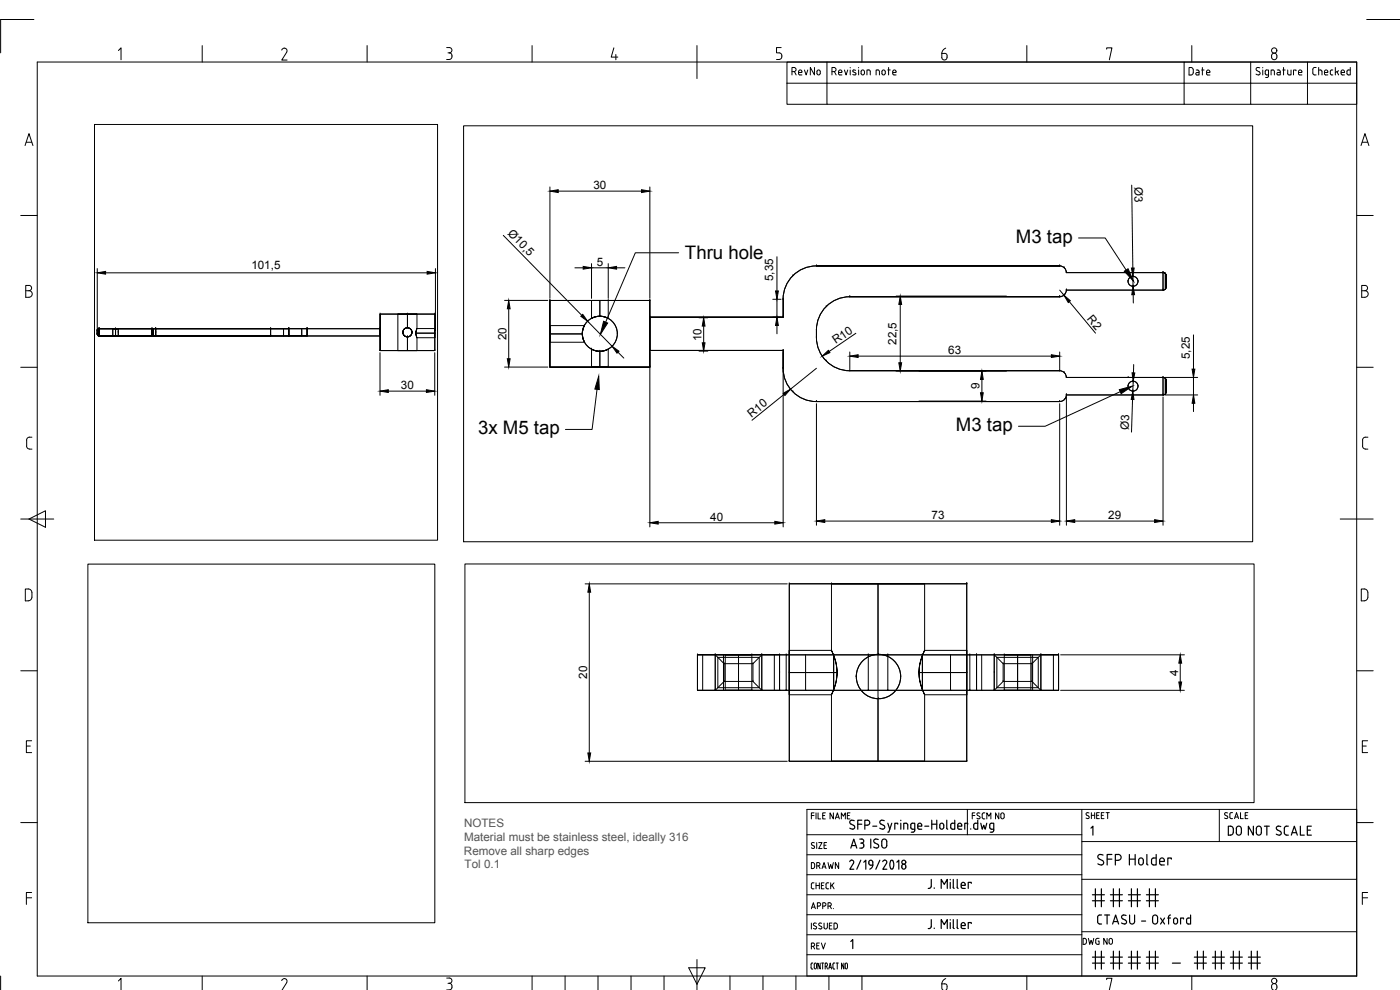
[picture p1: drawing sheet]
<svg xmlns="http://www.w3.org/2000/svg" width="420mm" height="297mm" viewBox="0 0 420 297" stroke-linecap="round" stroke-linejoin="round" font-family="sans-serif">
<!-- layer: VPORTS -->
<g fill="none" stroke="#000" stroke-width=".3">
<path d="M28.4 37.3h102.9v124.8h-102.9zM139.1 37.7h236.8v124.8h-236.8zM165 56.1v33.4M167.5 57.3h25M195 56.1v33.4M339.6 55.5l.4 24.9M151 70.6l23.6 24M177.5 79.1v10.4M182.5 79.1v10.4M203.7 75.8h-13l-8.9 20.9M233.2 77v10.3M245 79.8a10 10 0 0 0-10 10"/>
<path d="M245 79.8h73h-73M245 79.8h.1M318 79.8a2 2 0 0 1 2 2M318 79.8h.1M323.7 71.4h8l6.3 9.6M29.2 99.2h.1M29.2 80.6v18.6M29.4 98.8l-.2 .4 .1-.4 .4-.2v2.2h15.9h-15.9v-2.2l-.1 2.2-.4-.5 .1 .3 .4 .2v-2.2zM29.4 98.8v1.9zM29.7 98.6l-.4 .2-.1 .4M29.7 98.6h17M29.7 98.6h.1"/>
<path d="M31.7 81.9h96.5M33.8 98.6h1.7zM33.8 98.6v2.2M34.7 98.6h.1M34.7 98.6v2.2M35.5 99.7h.1M35.5 98.6v2.2M45.6 98.6v2.2v-2.2M45.6 98.6h.1M45.6 98.6v2.2M46.7 98.6h34.5v2.2h-34.5zM46.7 98.6h40v2.2h-40z"/>
<path d="M46.7 98.6h.1M46.7 99.7h.1M81.2 98.6h5.5v2.2v-2.2M81.2 98.6h-34.5v2.2h34.5v-2.2h5.5v2.2h-40v-2.2h40M81.2 98.6h.1M86.7 98.6h5.5zM86.7 98.6h.1M90.6 98.6v2.2M92.2 98.6v2.2h21.9M92.2 98.6h.1M114.1 94.2v11v-11h16.4v11h-16.4M114.1 94.2h.1"/>
<path d="M114.1 98.6h-21.9v2.2M114.1 98.6h.1M114.1 94.2h16.4M119.4 94.2h5.7zM119.4 94.2v11M120.9 99.7h.1M122.3 98.3h.1M122.3 94.2h.1M122.3 94.2v4.1M123.6 99.7h.1M124.8 100h5.7M124.8 100h.1"/>
<path d="M125.1 98.6a3.1 3.1 0 0 0 0 2.7 2.81 2.81 0 0 1 0-2.7zM125.1 94.2v4.4h5.4M130.5 98.6v2.7zM130.5 100h.1M130.5 94.2h.1M130.5 94.2v11M130.7 80.6v18.6M151.4 90.1h13M152.7 92.7v14.9M165 97.7v5zM165 90.2v19.9v-19.9M165 90.2h.1"/>
<path d="M165 97.7h10.4M172.5 80.4h2.5M175.4 97.7l-.1 .1a5.3 5.3 0 0 0 .2 4.9l-.1-.1a5.3 5.3 0 0 1 0-4.9zM175.4 97.7h.1M176.4 96.4l7.3 7.5M177.5 95.5h.1a5.3 5.3 0 0 1 4.9 0 5.2 5.2 0 0 0-5 0zM177.5 90.2h5zM177.5 95.5h.1M177.5 90.2v5.3M177.5 80.4h5M180 94.9h.1M180 90.2v4.7"/>
<path d="M182.5 90.2h.1M182.5 90.2v5.3M185 80.4h2.5M195 90.2h-30h30M195 90.2h.1M195 95.2h40h-40M195 95.2v9.9v-9.9M195 95.2h.1M209.8 95.3h2.6M211.2 97.8v5.1M231.9 95.2h2.5M231.9 89.8h2.5"/>
<path d="M233.2 89.8v5.4M233.2 97.6v2.5M235 89.8v5.4v-5.4M235 95.2h.1M235 89.8h.1M238 82.7h.1M245 99v2.2zM245 99h.1M248 92h.1M255 89a10 10 0 0 0-10 10M255 89.1h63zM255 89.1h.1"/>
<path d="M256.9 100l-8.1 5.5M268.9 88.8h33.1M270.2 91.3v17.5M318 89.1h.1M318 87l1.3 1.6M319.4 88.5h.1M319.4 80.4h.1M320 87a2 2 0 0 1-2 2M320 81.8h29v5.2M320 87h.1M320 81.8h.1M320 81.8h29v5.2h-29"/>
<path d="M320 87h29M320.9 90.5l7.9 9.5M338.5 84.4h.1M340 82.9v3M340 82.9h.1M340 85.9h.1M340.1 88.4v2.5M341.5 84.4h.1M349 81.8a1 1 0 0 1 1 1 1 1 0 0 0-1-1zM349 81.8h.1M349 87h.1M349.7 82.1v4.6v-4.6"/>
<path d="M349.7 82.1h.1M350 82.8v3.2a1 1 0 0 1-1 1 1 1 0 0 0 1-1zM350 82.8h.1M350 86h.1M29.2 100.3l.1 .3 .4 .2M29.2 100.3v-1.1v1.2l.5 .4M29.2 100.3v-1.1v1.1M29.2 100.3h.1M29.7 100.8h.1M33.8 100.8h1.7zM34.7 100.8h.1M45.6 100.8h1.1"/>
<path d="M45.6 100.8h-15.9h17M45.6 100.8h.1M46 100.8v-2.2v2.2M46.7 100.8h.1M81.2 100.8h5.5M81.2 100.8h.1M85.1 100.8v-2.2v2.2M86.7 100.8h5.5zM86.7 100.8h.1M92.2 100.8h.1M114 105.8v12.8M114.1 105.2h.1"/>
<path d="M114.1 100.8v-2.2v2.2M114.1 100.8h.1M114.1 105.2h16.4M116.5 117.4h11.5M119.4 105.2h5.7zM122.3 101.1h.1M122.3 105.2h.1M122.3 101.1v4.1M130.5 105.8v12.8M130.5 105.2h.1M130.5 101.3h-5.4v3.9M151.4 110.1h13"/>
<path d="M165 102.7h.1M165 110.1h.1M165 100.2h9.8M165 102.7h10.5M174.8 100.1h.1M177.5 104.8h.1a5.3 5.3 0 0 0 4.9 0 5.2 5.2 0 0 1-5 0zM177.5 110.1h5zM177.5 104.8h.1M177.5 104.8v5.3M179.2 116.8l-1.5 12h-8M180 105.4h.1M180 105.4v4.7"/>
<path d="M182.5 110.1h.1M182.5 104.8v5.3M185.3 100.1h.1M185.5 105.7l1.7 1.7M195 110.1h-30h30M195 110.1v-19.9v19.9M195 110.1h.1M195 105.1h40h-40M195 105.1h.1M195 105.8v52.3M209.8 105.4h2.6M235 110.5a10 10 0 0 0 10 10"/>
<path d="M235 110.5v-5.4v5.4M235 110.5h.1M235 105.1h.1M235 105.8v52.3M235.3 118.3l-9.6 7.8M238 117.6h.1M245 101.2a10 10 0 0 0 10 10M245 101.2h.1M245 110.5l-7.7 6.3M248 108.3h.1M255 111.2h63h-63M255 111.2h.1"/>
<path d="M255 105.6v5M257.5 106.9h58M268.9 111.3h33.1M294.7 113.8v4M318 111.2a2 2 0 0 1 2 2M318 111.2h.1M318 105.6v5M319.4 111.8h.1M319.4 119.9h.1M320 118.5a2 2 0 0 1-2 2M320 113.2h.1M320 118.5h.1"/>
<path d="M320 113.2h29v5.3M320 113.2h29M320 118.5h29M320 119.1v38.5M336.2 117.5l-22.5 10.4h-8M338.5 115.9h.1M338.6 113.2h.1M339.9 119.9l-.3 9.8M340 117.4h.1M340 114.4h.1M340.1 114.4l-.1 3M340.2 109.4v2.5"/>
<path d="M341.5 115.9h.1M349 113.2a1.01 1.01 0 0 1 1 1 1.01 1.01 0 0 0-1-1zM349 118.5h.1M349 113.2h.1M349 113.2v5.3M349 119.1v38.5M349.7 113.2h9.7M349.7 118.5h9.7M349.7 113.5v4.7v-4.7M349.7 113.5h.1M350 114.2v3.3a1 1 0 0 1-1 1 1 1 0 0 0 1-1zM350 117.5h.1"/>
<path d="M350 114.2h.1M358.2 100.5v10.3M358.2 113.2v5.3M245 120.5h73h-73M245 120.5h.1M245 121.1v36.5M275.8 120.3h20.1M318 120.5h.1M318 121.1v36.5M358.2 121v2.5M197.5 156.9h35M247.5 156.3h68"/>
<path d="M322.5 156.3h24M26.4 169.3h104.1v107.6h-104.1zM139.5 169.2h236.9v71.6h-236.9zM175.6 175.2h60.7M176.8 177.7v48.2M236.9 175.2h53.2v53.2h-53.2M236.9 175.2h53.2v53.2h-53.2zM236.9 175.2h.1M236.9 175.2v53.2M249.5 175.2h28zM249.5 175.2h.1M249.5 175.2v19.9h-12.6"/>
<path d="M263.5 175.2v53.2M277.5 175.2v19.9h12.6M290.1 175.2h.1M209.3 196.5h.1M210.9 196.5v10.6M214.7 196.5l2.6 2.6M214.7 196.5h.1M214.7 196.5v10.6M215.4 197.2h12.5v9.1h-12.5zM217.1 196.5v10.6M217.3 199.1h8.7v5.4h-8.7zM217.3 199.1h.1"/>
<path d="M217.7 196.5h7.9zM217.7 196.5v10.6M221.6 196.5v10.6M225.6 196.5h.1M225.6 196.5v10.6M226 199.1h.1M228.6 196.5l-2.6 2.6M228.6 196.5h.1M228.6 196.5v10.6M232.4 196.5v10.6M234 196.5v10.6v-10.6h26.6M234 196.5h-24.7h26.6"/>
<path d="M234 196.5h.1M235.9 196.5v10.6h14.3v-10.6h26.6v10.6h-26.6v-10.6zM235.9 196.5h.1M236.9 195.1v13.4zM241.8 196.5v10.6M249.5 195.1a13.9 13.9 0 0 1 0 13.4 13.9 13.9 0 0 0 0-13.4zM250.2 196.5h.1M260.6 196.5h.1M263.7 196.3h.1M266.4 196.5h-5.8v10.6h5.8v-10.6h26.7M266.4 196.5h.1M276.8 196.5h14.3v10.6h-14.3z"/>
<path d="M276.8 196.5h.1M277.5 195.2v-.1a13.9 13.9 0 0 0 0 13.4 14 14 0 0 1 0-13.3zM285.3 196.5v10.6M290.1 195.1v13.4zM291.1 196.5h26.6h-5.3M291.1 196.5h.1M293.1 196.5h19.3M293.1 196.5h.1M294.6 196.5v10.6M298.4 196.5h.1M298.4 196.5v10.6M299.2 197.2h12.4v9.1h-12.4z"/>
<path d="M301.1 199.1h8.6v5.4h-8.6zM301.1 199.1l-2.7-2.6v10.6l2.7-2.6M301.1 199.1h.1M301.4 196.5h8zM301.4 196.5h.1M301.4 196.5v10.6M305.4 196.5v10.6M309.4 196.5v10.6M309.7 199.1h.1M309.9 196.5v10.6M312.4 196.5l-2.7 2.6M312.4 196.5h.1"/>
<path d="M312.4 196.5v10.6M316.1 196.5v10.6M317.7 196.5v10.6v-10.6M317.7 196.5h.1M318.3 196.5h37.2M354.2 199v5.6M209.3 207.1v-10.6v10.6M209.3 207.1h.1M214.7 207.1h.1M217.3 204.5l-2.6 2.6M217.3 204.5h.1M217.7 207.1h7.9z"/>
<path d="M225.6 207.1h.1M226 204.5l2.6 2.6M226 204.5h.1M228.6 207.1h.1M234 207.1h-24.7h26.6M234 207.1h26.6M234 207.1h.1M234 201.8h.1M235.9 207.1h.1M236.9 201.8h.1M236.9 208.5h12.6v19.9M236.9 201.8h14.3"/>
<path d="M250.2 207.1h.1M251.2 201.8h.1M257 203h.1M260.6 207.1h.1M263.7 209.6h.1M266.4 207.1h26.7M266.4 207.1h.1M270.3 203h.1M275.8 201.8h.1M275.8 201.8h14.3M276.8 207.1h.1M290.1 201.8h.1"/>
<path d="M290.1 208.5h-12.6v19.9M291.1 207.1h26.6h-19.3M291.1 207.1h.1M293.1 207.1h5.3M293.1 207.1v-10.6v10.6M293.1 207.1h.1M293.1 201.8h.1M298.4 207.1h.1M298.4 201.8h.1M301.1 204.5h.1M301.4 207.1h8zM301.4 207.1h.1"/>
<path d="M309.7 204.5l2.7 2.6M309.7 204.5h.1M312.4 207.1h.1M317.7 207.1h.1M318.3 207.1h37.2M175.6 228.4h60.7M236.9 228.4h.1M249.5 228.4h28zM249.5 228.4h.1M290.1 228.4h.1"/>
<circle cx="122.2" cy="99.7" r="1.39"/>
<circle cx="122.3" cy="99.7" r="1.37"/>
<circle cx="340" cy="84.4" r="1.49"/>
<circle cx="180" cy="100.1" r="5.3"/>
<circle cx="340" cy="115.9" r="1.49"/>
<circle cx="263.6" cy="203" r="6.7"/>
</g>
<!-- layer: Title Block -->
<g fill="none" stroke="#000" stroke-width=".3">
<path d="M10.2 5.8h-10v10.1M11.2 18.6h396v274.2h-396zM35.5 15.2l.8-.8v3.5M60.7 13.7v4.9M85.3 14.4l-.5 .2-.3 .4M85.4 14.4l.5 .2 .2 .8-1.5 2.6h1.5M110.2 13.7v4.9M134 14.3h.8a.79 .79 0 0 1 .8 .8 .79 .79 0 0 1-.8 .8M134.5 15.9h.4M134.8 15.9a1 1 0 0 1 .9 .9 1 1 0 0 1-.9 1l-.8 .1M159.7 13.7v4.9M184.2 14.4l-.8 2.7h2"/>
<path d="M184.8 16.3v1.6M209.2 13.7v9.9M234.4 14.3h-1.4v1.6h.8a1 1 0 0 1 .8 .9 1 1 0 0 1-.8 1l-.8 .1M258.7 13.7v4.9M282.7 16h.7M283.4 16a.97 .97 0 0 1 .8 1.1 .97 .97 0 0 1-1.1 .8l-.4-.4v-1.5M283.8 14.4l-.9 .8-.3 .8M308.2 13.7v4.9M332.1 14.8v-.4h1.6l-.8 3.5M355.4 18.6h-119.2v6.4M357.7 13.7v4.9M375.3 18.6v12.7h17.1"/>
<path d="M381.6 16.7a.79 .79 0 0 1 .8-.8 .79 .79 0 0 1 .8 .8M381.6 17.1a.79 .79 0 0 0 .8 .8 .79 .79 0 0 0 .8-.8M381.6 16.7v.4M383.2 16.7v.4M392.4 18.6h-37v12.7h19.9M392.4 18.6h14.8v12.7h-14.8zM410.2 5.8h10M236.2 25v6.3h12M236.2 25h171M248.2 25v6.3h107.2M249.7 21.5h.6a.62 .62 0 0 0 .6-.6 .62 .62 0 0 0-.6-.7h-.6v2.3M250.4 21.5l.5 1"/>
<path d="M251.7 21.7h1a.52 .52 0 0 0-.4-.7 .52 .52 0 0 0-.6 .5l.2 .9 .8 .1M253.4 21l.5 1.5 .5-1.5M255.2 20.2v.2M255.2 21v1.5M255.9 22.4l.7 .1M256.8 21.1l-.6-.1-.3 .2 .2 .4 .8 .4-.3 .5M257.7 20.2v.2M257.7 21v1.5M258.5 21.2a.5 .5 0 0 1 .6-.2 .5 .5 0 0 1 .3 .5v.5a.5 .5 0 0 1-.5 .5 .5 .5 0 0 1-.5-.5zM261.2 21.4v1.1M261.2 21.4l-.2-.4h-.8v1.5M263.9 21.4l-.2-.4h-.8v1.5"/>
<path d="M263.9 21.4v1.1M264.7 21.2a.5 .5 0 0 1 .6-.2 .5 .5 0 0 1 .4 .5v.5a.49 .49 0 0 1-.5 .5 .49 .49 0 0 1-.5-.5zM266.4 21h.8M266.7 20.2v2.3M267.9 22.1l.4 .4M267.9 21.7h1a.52 .52 0 0 0-.3-.7 .52 .52 0 0 0-.7 .5v.6M268.3 22.5h.6M378.1 20.4a.59 .59 0 0 0-.9-.1 .59 .59 0 0 0 0 .9l.7 .4a.56 .56 0 0 1 .1 .8 .56 .56 0 0 1-.8 0l-.3-.2M379 20.2v.2M379 21v1.5M379.7 21.4l.2-.4h.8l-.1 2-.8 .2M379.7 21.4l.1 .9 .9 .2"/>
<path d="M382 21l.4 .4M382 21h-.5v1.5M382.5 21.4v1.1M383.3 21h.7l.2 .4M383.6 21.7l-.4 .4 .4 .4M383.6 21.7h.6M384.2 21.4v1.1h-.6M385 21h.7M385.2 20.2v2.3M386.5 21v1.3l.4 .2M387.5 21v1.5h-.6M389 21.2v-.2h-.8v1.5"/>
<path d="M390.7 21.5a.5 .5 0 0 0-.5-.5 .5 .5 0 0 0-.5 .5l.2 .9 .8 .1M390.7 21.5v.2h-1M7.5 43.7l1.2-3.6 1.2 3.6M7.9 42.7h1.6M408.5 43.7l1.1-3.6 1.2 3.6M408.8 42.7h1.7M6.2 64.7h5M407.2 64.7h4.9M7.7 87.2h1M8.7 85.6a.79 .79 0 0 1 .8 .8 .79 .79 0 0 1-.8 .8 .98 .98 0 0 1 1 1 .98 .98 0 0 1-1 1h-1v-3.6h1M408.7 87.2h.9M409.6 85.6a.79 .79 0 0 1 .8 .8 .79 .79 0 0 1-.8 .8 .98 .98 0 0 1 1 1 .98 .98 0 0 1-1 1h-.9v-3.6h.9"/>
<path d="M6.2 110.2h5M407.2 110.2h4.9M8 133.8a.9 .9 0 0 0 .9 .9l.7 .1M8 132.1v1.7M9.6 131.2h-.7a.9 .9 0 0 0-.9 .9M410.5 131.2h-.7a.87 .87 0 0 0-.9 .9v1.7a.9 .9 0 0 0 .9 .9l.7 .1M6.2 155.7h9.9M8.7 155.7l5-2.4v4.9zM402.2 155.7h9.9M7.6 176.7a1.6 1.6 0 0 1 1.8 .5 3.2 3.2 0 0 1 .1 2.3l-.1 .3a1.69 1.69 0 0 1-1.8 .5zM410.5 177.8l-.2-.6a1.6 1.6 0 0 0-1.8-.5v3.6a1.56 1.56 0 0 0 2-.8v-.3M410.5 177.8v1.4"/>
<path d="M6.2 201.3h5M407.2 201.3h4.9M7.9 223.8h1.2M9.5 222.3h-1.6v3.5h1.6M408.9 223.8h1.1M410.4 222.3h-1.5v3.5h1.5M6.2 246.8h5M242.2 256.5h82.5M242.2 250.5h82.5M243.5 244.7h.8M243.7 253.6l.6 .2a.48 .48 0 0 1-.1 .8 .48 .48 0 0 1-.7-.2M244.3 243.9h-.8v1.8"/>
<path d="M244.4 252.9a.47 .47 0 0 0-.7 0 .47 .47 0 0 0 0 .6M244.9 243.9v1.8M245.1 252.8v1.8M245.5 243.9v1.8h.8M245.7 252.8h1l-1 1.8h1M246.9 244.7h.6M247.3 253.6h.6M247.7 243.9h-.8v1.8h.8M248.1 252.8h-.8v1.8h.8M250.1 243.9v1.8l-1-1.8v1.8M250.7 245.7l.6-1.8 .6 1.8M250.9 245.2h.8"/>
<path d="M252.5 245.7v-1.8l.6 1 .6-1v1.8M254.3 244.7h.6M255.1 243.9h-.8v1.8h.8M290.3 242.9v7.6M291.8 244.7h.8M292.6 243.9h-.8v1.8M294.1 244a.46 .46 0 0 0-.7-.1 .46 .46 0 0 0 0 .7l.6 .3a.5 .5 0 0 1-.1 .8 .5 .5 0 0 1-.7-.2M295.6 243.9l-.8 .2v1.1l.2 .4 .6 .1M296.2 245.7v-1.8l.6 1 .6-1v1.8M299.8 243.9v1.8l-1-1.8v1.8M300.4 244.4a.5 .5 0 0 1 .5-.5 .5 .5 0 0 1 .4 .5M300.4 245.2a.5 .5 0 0 0 .5 .5 .5 .5 0 0 0 .4-.5"/>
<path d="M300.4 244.4v.8M301.4 244.4v.8M324.7 252.5h82.5M324.7 242.9v49.9M325.9 245.4l.6 .2M326.8 243.9a.46 .46 0 0 0-.7 0 .46 .46 0 0 0 0 .7l.8 .5-.4 .5M327.5 244.6h1M327.5 243.8v1.8M328.5 243.8v1.8M329.1 244.6h.6M329.9 243.8h-.8v1.8h.8M330.5 244.6h.6"/>
<path d="M331.3 243.8h-.8v1.8h.8M331.9 243.8h1M332.4 243.8v1.8M365.9 242.9v9.6M367.5 245.4l.6 .2M368.3 244.9l.2 .4-.4 .3M368.4 243.9a.47 .47 0 0 0-.7 0 .47 .47 0 0 0 0 .7l.6 .3M369.1 245.2l.2 .4h.6M369.1 244.3v.9M369.9 243.8l-.6 .1-.2 .4M370.5 245.6l.6-1.8 .6 1.8M370.7 245.1h.8"/>
<path d="M372.3 243.8v1.8h.8M373.7 244.6h.6M374.5 243.8h-.8v1.8h.8M407.2 246.8h4.9M407.2 242.9h-165v49.9M7.9 269.4h1.6M9.5 267.8h-1.6v3.6M242.2 274.5h82.5M242.2 268.5h82.5M242.2 262.5h82.5M243.5 272.7l.6-1.8 .6 1.8M243.5 277v1.8"/>
<path d="M243.7 272.2h.8M245 277a.48 .48 0 0 0-.7 0 .48 .48 0 0 0 0 .7l.6 .3a.49 .49 0 0 1-.1 .8 .49 .49 0 0 1-.7-.3M245.3 271.9h.5M245.8 271.9a.5 .5 0 0 0 .5-.5 .5 .5 0 0 0-.5-.5h-.5v1.8M246.6 277a.47 .47 0 0 0-.7 0 .47 .47 0 0 0 0 .7l.6 .3a.49 .49 0 0 1-.1 .8 .49 .49 0 0 1-.7-.3M246.9 271.9h.5M247.3 278.2a.5 .5 0 0 0 .5 .5 .5 .5 0 0 0 .5-.5M247.3 277v1.2M247.4 271.9a.5 .5 0 0 0 .5-.5 .5 .5 0 0 0-.5-.5h-.5v1.8M248.3 277v1.2M248.5 271.9h.5M248.9 277.8h.6"/>
<path d="M249 271.9a.5 .5 0 0 0 .5-.5 .5 .5 0 0 0-.5-.5h-.5v1.8M249.1 271.9l.4 .8M249.7 277h-.8v1.8h.8M250.1 272.6v.1M251.3 277.5l-.3-.5h-.7v1.8l.7-.1 .3-.5M251.3 277.5v.7M324.7 263.8h82.5M324.7 279.6h82.5M408.9 269.4h1.5M410.4 267.8h-1.5v3.6M.2 292.8v4.2M35.5 294.3l.8-.8v3.5"/>
<path d="M60.7 292.8v4.2M85.3 293.6l-.5 .2-.3 .4M85.4 293.6l.5 .2 .2 .8-1.4 2.4M110.2 292.8v4.2M134 293.5l.8-.1a.79 .79 0 0 1 .8 .8 .79 .79 0 0 1-.8 .8M134.5 295h.4M134.8 295a1.01 1.01 0 0 1 .9 1 1.01 1.01 0 0 1-.9 1h-.8M159.7 292.8v4.2M169.6 292.8v4.2M179.5 292.8v4.2M189.4 292.8v4.2M199.3 292.8v4.2"/>
<path d="M206.7 290.4h4.9l-2.4 4.9zM209.2 287.9v9.1M219.1 292.8v4.2M229 292.8v4.2M238.9 292.8v4.2M242.2 286.5h82.5M242.2 280.5h82.5M243.9 289l-.5 .2v1.1l.1 .4 .4 .1M244.5 289h.4l.1 .4v1.1l-.3 .2-.3-.5zM246.1 289v1.8l-.7-1.8v1.8M246.5 289h.7M246.9 289v1.8"/>
<path d="M247.7 289.9h.3M248 289.9l.3-.2v-.5l-.6-.2v1.8M248.1 289.9l.2 .9M248.7 290.8l.5-1.8 .4 1.8M248.8 292.8v4.2M248.9 290.2h.5M250.5 289l-.5 .2v1.1l.1 .4 .4 .1M250.9 289h.7M251.3 289v1.8M253.3 289v1.8l-.7-1.8v1.8M253.8 289h.4l.1 .4v1.1l-.3 .2-.3-.5zM258.7 292.8v4.2"/>
<path d="M308.2 292.8v4.2M332.1 293.9v-.4h1.6l-.8 3.5M357.7 292.8v4.2M381.6 295.9a.79 .79 0 0 1 .8-.8 .79 .79 0 0 1 .8 .8M381.6 295.9l.1 .7 .5 .4M383.2 295.9v.7l-.5 .4"/>
<circle cx="382.4" cy="15.2" r=".79"/>
<circle cx="382.4" cy="294.3" r=".79"/>
</g>
<g fill="none" stroke="#000" stroke-width=".36">
<path d="M255 258.5a.61 .61 0 0 1 .8-.4 .61 .61 0 0 1 .3 .9l-1.1 1.8h1.2M255.3 254.5l.9-2.7 .9 2.7M255.4 247.2l.8 .4a.67 .67 0 0 1 .1 1 .67 .67 0 0 1-1 0l-.3-.1M255.6 253.7h1.3M256.4 246.2a.71 .71 0 0 0-1.1 0 .71 .71 0 0 0 0 1M257.4 247.3h1.2M258 251.8h.6M258 254.5h.6M258.3 253h.3M258.3 258.1l-1.2 2.7M258.6 251.7a.6 .6 0 0 1 .6 .6 .6 .6 0 0 1-.6 .6l.5 .2 .1 .5M258.6 246.1h-1.2v2.7"/>
<path d="M259.2 258.7l.6-.6v2.7M259.2 253.6v.3M259.2 253.8l-.1 .5-.5 .2M259.5 247.6h.8a.75 .75 0 0 0 .7-.8 .75 .75 0 0 0-.7-.7h-.8v2.7M261.3 251.8v2.7M261.9 259.6h-.6a.68 .68 0 0 1-.7-.6 .68 .68 0 0 1 .5-.7 .68 .68 0 0 1 .8 .4 1.71 1.71 0 0 1-.9 2.1M261.9 247.9h1.2M263.4 253.3a.68 .68 0 0 1 .1 1 .68 .68 0 0 1-1 0l-.3-.1M263.6 251.9a.71 .71 0 0 0-1.1-.1 .71 .71 0 0 0 0 1.1l.9 .4M264.1 258.1l-1.3 2.7M264.6 253.7a.75 .75 0 0 0 .8 .8 .75 .75 0 0 0 .7-.8M264.6 253.7v-1.2a.75 .75 0 0 1 .8-.8 .75 .75 0 0 1 .7 .8v1.2"/>
<path d="M264.9 258.5a.62 .62 0 0 1 .9-.4 .62 .62 0 0 1 .3 .9l-1.2 1.8h1.2M265.4 246.2a.71 .71 0 0 0-1.1 0 .71 .71 0 0 0 .1 1l.8 .5a.67 .67 0 0 1 .1 1 .67 .67 0 0 1-1-.1l-.3-.1M266.4 247l.6 1.8M267.3 258.2l.3-.1a1.79 1.79 0 0 1 0 2.7l-.3-.2-.2-.9zM267.6 247l-.9 2.7h-.3M269.2 258.7l.5-.6v2.7M269.4 247.3v-.3h-.9v1.8M270.3 246.1v.1M270.3 247v1.8M271.2 248.8v-1.8h.7l.4 .3 .1 1.5M274.5 248.8l-1.1-.3-.1-1 .3-.4 .9-.1v2.2l-.2 .4-.8 .1M275.4 247.9h1.2a.62 .62 0 0 0-.4-.9 .62 .62 0 0 0-.8 .6l.1 1 1.1 .2"/>
<path d="M277.5 247.9h1.2M279.6 247.3h1.5M279.6 246.1v2.7M281.1 246.1v2.7M282.2 247.2l.4-.2 .5 .2 .1 1a.59 .59 0 0 1-.6 .6 .59 .59 0 0 1-.6-.6zM284.1 246.1v2.4l.3 .3M286.5 246.1v2.7l-.9-.1-.3-.4 .1-1 .4-.3h.7M287.4 247.9h1.2a.62 .62 0 0 0-.4-.9 .62 .62 0 0 0-.8 .6l.1 1 1.1 .2M290.4 247.3v-.3h-.9v1.8M291.3 248.7v.1M293.4 246.1v2.7l-.9-.1-.3-.4 .1-1 .4-.3h.7M294.3 247l.5 1.8 .4-1.2 .5 1.2 .4-1.8"/>
<path d="M298.2 248.8l-.9-.1a1.29 1.29 0 0 1-.2-1.4l1.1-.3-.1 2.4-.9 .3M327.4 248.5l.6-.6v2.7M331 256.6a.89 .89 0 0 0-1-.2 .89 .89 0 0 0-.5 1l1.4 .8a.76 .76 0 0 1 .2 1.1 .76 .76 0 0 1-1.1 .1l-.5-.2M332.3 257.8h1.4M333.7 256.4h-1.4v3.1M334.7 258.1h.9a.87 .87 0 0 0 .9-.8 .87 .87 0 0 0-.9-.9h-.9v3.1M338.9 257.8h1.8M338.9 256.4v3.1M340.7 256.4v3.1M341.7 258.1a.71 .71 0 0 1 .7-.7 .71 .71 0 0 1 .7 .7v.7a.71 .71 0 0 1-.7 .7 .71 .71 0 0 1-.7-.7M341.7 258.1v.7M344.2 256.4v2.8l.3 .3"/>
<path d="M347 256.4v3.1h-1l-.4-.6v-1.1l.4-.3 1-.1M348 258.5h1.4a.74 .74 0 0 0-.5-1.1 .74 .74 0 0 0-.9 .7l.1 1.2 .4 .2M348.6 259.5h.8M351.5 257.8v-.4h-1v2.1M369.3 250.6a.81 .81 0 0 0 .8-.9v-1a.85 .85 0 0 0-.8-.8h-.7v2.7h.7M372.5 248.6a.75 .75 0 0 0-.7-.7 .75 .75 0 0 0-.8 .7l.1 1.2a.74 .74 0 0 0 .7 .8 .74 .74 0 0 0 .7-.8M372.6 248.6v1.2M376.2 247.9v2.7l-1.5-2.7v2.7M377.3 248.1l.5-.2 .5 .2 .2 .5v1.2a.75 .75 0 0 1-.7 .8 .75 .75 0 0 1-.8-.8v-1.2zM379.5 247.9h1.4M380.2 247.9v2.7M384.4 248a.71 .71 0 0 0-1.1 0 .71 .71 0 0 0 .1 1l.8 .4a.68 .68 0 0 1 .1 1 .68 .68 0 0 1-1 0l-.3-.1"/>
<path d="M386.1 250.6h.6M386.7 247.9h-.8l-.4 .4v1.8l.6 .5M387.5 250.6l1-2.7 .8 2.7M387.8 249.8h1.3M390.2 247.9v2.7h1.2M392.3 249.1h1M393.6 247.9h-1.3v2.7h1.3M278.6 266.6h.3M279.5 265.9l-.2 .5-.4 .1M279.5 275.9l-.1 2.3-.3 .4h-.5M279.5 263.8v2.1M280.4 266.4v.2"/>
<path d="M280.4 278.5v.1M282.5 266.6v-2.8l.9 1.6 .9-1.6v2.8M282.5 278.6v-2.7l.9 1.5 .9-1.5v2.7M285.2 263.8v.2M285.2 264.7v1.9M285.2 275.9v.2M285.2 276.8v1.8M286.1 266.2l.3 .3M286.1 275.9v2.4l.3 .3M286.1 263.8v2.4M287.3 266.2l.3 .3M287.3 275.9v2.4l.3 .3"/>
<path d="M287.3 263.8v2.4M288.5 266.1l.4 .4M288.5 277.4a.6 .6 0 0 1 .6-.6 .6 .6 0 0 1 .6 .6M288.5 265.6h1.2a.64 .64 0 0 0-.4-.8 .64 .64 0 0 0-.8 .5v.8M288.5 277.4v.7l.2 .4 1 .1M288.9 266.6h.8M289.7 277.4v.3h-1.2M291.5 265.1v-.4h-.9v1.9M291.5 277.1v-.3h-.9v1.8M329.4 276.6l.4 .6h.8M332.3 274.5v2.7M333.9 277.2l.9-2.7 .9 2.7"/>
<path d="M337.8 276.1a.67 .67 0 0 1 .1 1 .67 .67 0 0 1-1 0l-.3-.2M339 276.5a.75 .75 0 0 0 .8 .7 .75 .75 0 0 0 .7-.7M345.9 276.5a.75 .75 0 0 0 .8 .7 .75 .75 0 0 0 .7-.7M348.3 275.4l1.2 1.8M349.5 275.4l-1.2 1.8M350.7 275.2v2M352.2 276a.6 .6 0 0 1 .6-.6 .6 .6 0 0 1 .6 .6v.7a.6 .6 0 0 1-.6 .5 .6 .6 0 0 1-.6-.6M355.2 275.7v-.3h-.9v1.8M357.3 274.5v2.7h-.9l-.3-.5 .1-1 .4-.3h.7M255.3 282.5l.6-.6v2.7"/>
<circle cx="271.2" cy="258.7" r=".6"/>
<circle cx="271.2" cy="260.1" r=".7"/>
</g>
<!-- layer: VPORTS -->
<g fill="#000" stroke="#000" stroke-width=".3">
<path d="M165 57.3l2.5-.4v.9zM192.5 56.9l2.5 .4-2.5 .5zM175 79.9l2.5 .5-2.5 .4zM182.5 80.4l2.5-.5v.9zM29.2 81.9l2.5-.5v.9zM128.2 81.4l2.5 .5-2.5 .4zM152.7 90.1l.4 2.6h-.8zM174.3 94.9l.6-.6 1.5 2.1zM181.1 96.4l1.3 .5-2.2 3.5zM211.2 95.3l.4 2.5h-.8zM233.2 95.2l.4 2.4h-.9zM232.7 87.3h.9l-.4 2.5z"/>
<path d="M270.2 88.8l.4 2.5h-.9zM319.3 88.6l1.9 1.6-.6 .6zM337.4 81.4l1.1-.8 1.7 3.8zM339.6 80.4h.8l-.4 2.5zM340 85.9l.5 2.5h-.8zM114 117.4l2.5-.5v.9zM128 116.9l2.5 .5-2.5 .4zM152.3 107.6h.8l-.4 2.5zM179.7 112.8l.2 4.1-1.4-.2zM183.7 103.9l2.1 1.5-.6 .6zM210.8 102.9h.8l-.4 2.5zM235 118l2.3-1.2-1.7 1.9z"/>
<path d="M246.8 106.9l1.8-1.8 .5 .7zM255 106.9l2.5-.5v.9zM269.7 108.8h.9l-.4 2.5zM294.7 111.3l.4 2.5h-.8zM294.3 117.8h.8l-.4 2.5zM315.5 106.4l2.5 .5-2.5 .4zM335.9 116.9l3.9-1-3.3 2.2zM340 117.4l.3 2.5h-.8zM339.7 111.9h.9l-.5 2.5zM357.8 110.8h.8l-.4 2.4zM358.2 118.5l.4 2.5h-.8zM195 156.9l2.5-.5v.9z"/>
<path d="M232.5 156.4l2.5 .5-2.5 .4zM245 156.3l2.5-.4v.9zM315.5 155.9l2.5 .4-2.5 .5zM320 156.3l2.5-.4v.9zM346.5 155.9l2.5 .4-2.5 .5zM176.8 175.2l.5 2.5h-.9zM354.2 196.5l.4 2.5h-.8zM353.8 204.6h.8l-.4 2.5zM176.4 225.9h.9l-.5 2.5z"/>
</g>
<g font-size="9.7">
<text x="327" y="273.4">####</text>
<text x="327" y="292.1">#### - ####</text>
</g>
<text font-size="7.1" x="281.9" y="298.1">6</text>
<g font-size="5.6">
<text x="205.6" y="77.8">Thru hole</text>
<text x="304.9" y="72.8">M3 tap</text>
<text x="143.5" y="130.3">3x M5 tap</text>
<text x="286.9" y="129.4">M3 tap</text>
</g>
<g font-size="5.3">
<text x="236.7" y="23.6">RevNo</text>
<text x="356" y="23.6">Date</text>
<text x="393" y="23.6">Checked</text>
</g>
<g font-size="4.9">
<text x="242.4" y="261.8">DRAWN</text>
<text x="242.7" y="267.8">CHECK</text>
<text x="242.7" y="286.1">REV</text>
<text x="324.2" y="284.7">DWG NO</text>
</g>
<g font-size="3.5">
<text x="178.1" y="56.7">30</text>
<text x="340.4" y="56" transform="rotate(89 340.4 56)">Ø3</text>
<text x="152.2" y="70.2" transform="rotate(45 152.2 70.2)">Ø10,5</text>
<text x="75.4" y="80.7">101,5</text>
<text x="179.1" y="79.7">5</text>
<text x="232" y="84.3" transform="rotate(-90 232 84.3)">5,35</text>
<text x="326.1" y="95.8" transform="rotate(50 326.1 95.8)">R2</text>
<text x="152" y="102" transform="rotate(-90 152 102)">20</text>
<text x="210.5" y="102.4" transform="rotate(-90 210.5 102.4)">10</text>
<text x="250.8" y="103.3" transform="rotate(-34 250.8 103.3)">R10</text>
<text x="269" y="103.4" transform="rotate(-90 269 103.4)">22,5</text>
<text x="284.6" y="106.2">63</text>
<text x="357" y="107.7" transform="rotate(-90 357 107.7)">5,25</text>
<text x="120.3" y="116.7">30</text>
<text x="294" y="116.8" transform="rotate(-90 294 116.8)">9</text>
<text x="225.6" y="125.4" transform="rotate(-39 225.6 125.4)">R10</text>
<text x="338.8" y="129.1" transform="rotate(-88 338.8 129.1)">Ø3</text>
<text x="279.6" y="155.7">73</text>
<text x="332.6" y="155.7">29</text>
<text x="213.1" y="156.2">40</text>
<text x="176.2" y="203.7" transform="rotate(-90 176.2 203.7)">20</text>
<text x="353.6" y="202.7" transform="rotate(-90 353.6 202.7)">4</text>
</g>
<g font-size="3.5" fill="#545454">
<text x="139.3" y="248.1">NOTES</text>
<text x="139.2" y="256.4">Remove all sharp edges</text>
<text x="139.3" y="252.3">Material must be stainless steel, ideally 316</text>
<text x="139.4" y="260.6">Tol 0.1</text>
</g>
</svg>
